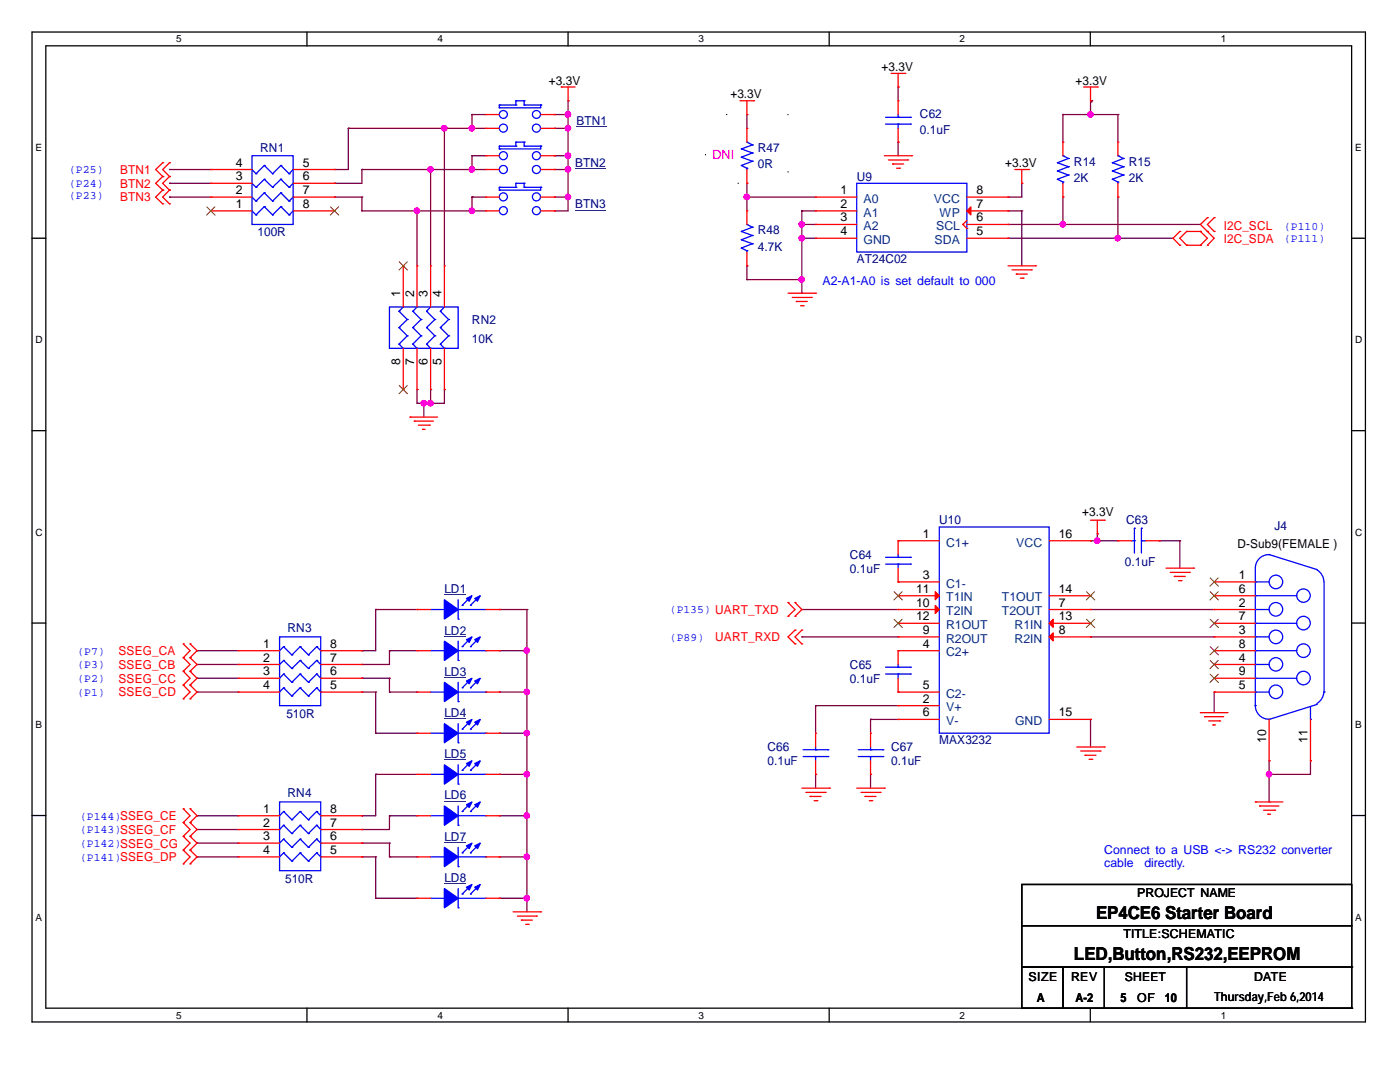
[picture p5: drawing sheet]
<svg xmlns="http://www.w3.org/2000/svg" width="279mm" height="216mm" viewBox="0 0 279 216" stroke-linecap="round" stroke-linejoin="round" font-family="sans-serif">
<path d="M6.4 6.4h266.1v197.5h-266.1zM9.1 9.1h260.6v192.1h-260.6z" fill="none" stroke="#000" stroke-width=".25"/>
<g fill="#fff">
<path d="M35.2 6.6h1.1v2.3h-1.1z"/>
<path d="M35.2 201.4h1.1v2.3h-1.1z"/>
</g>
<path d="M61.3 6.4v2.7M61.3 201.2v2.7" fill="none" stroke="#000" stroke-width=".25"/>
<g fill="#fff">
<path d="M87.3 6.6h1.1v2.3h-1.1z"/>
<path d="M87.3 201.4h1.1v2.3h-1.1z"/>
</g>
<path d="M113.4 6.4v2.7M113.4 201.2v2.7" fill="none" stroke="#000" stroke-width=".25"/>
<g fill="#fff">
<path d="M139.4 6.6h1.1v2.3h-1.1z"/>
<path d="M139.4 201.4h1.1v2.3h-1.1z"/>
</g>
<path d="M165.5 6.4v2.7M165.5 201.2v2.7" fill="none" stroke="#000" stroke-width=".25"/>
<g fill="#fff">
<path d="M191.5 6.6h1.1v2.3h-1.1z"/>
<path d="M191.5 201.4h1.1v2.3h-1.1z"/>
</g>
<path d="M217.6 6.4v2.7M217.6 201.2v2.7" fill="none" stroke="#000" stroke-width=".25"/>
<g fill="#fff">
<path d="M243.6 6.6h1.1v2.3h-1.1z"/>
<path d="M243.6 201.4h1.1v2.3h-1.1z"/>
<path d="M7.1 28.3h1.3v2.2h-1.3z"/>
<path d="M270.5 28.3h1.3v2.2h-1.3z"/>
<path d="M7.1 66.7h1.4v2.2h-1.4z"/>
<path d="M270.5 66.7h1.4v2.2h-1.4z"/>
</g>
<path d="M6.4 47.5h2.7M269.7 47.5h2.8" fill="none" stroke="#000" stroke-width=".25"/>
<g fill="#fff">
<path d="M7.1 105.1h1.4v2.2h-1.4z"/>
<path d="M270.5 105.1h1.4v2.2h-1.4z"/>
</g>
<path d="M6.4 85.9h2.7M269.7 85.9h2.8" fill="none" stroke="#000" stroke-width=".25"/>
<g fill="#fff">
<path d="M7.1 143.5h1.3v2.2h-1.3z"/>
<path d="M270.5 143.5h1.3v2.2h-1.3z"/>
</g>
<path d="M6.4 124.3h2.7M269.7 124.3h2.8" fill="none" stroke="#000" stroke-width=".25"/>
<g fill="#fff">
<path d="M7.1 181.9h1.3v2.2h-1.3z"/>
<path d="M270.5 181.9h1.3v2.2h-1.3z"/>
</g>
<path d="M6.4 162.7h2.7M203.9 176.5h65.8v8.2h-65.8zM269.7 162.7h2.8M203.9 184.7h65.8v8.3h-65.8zM203.9 193h8.2v8.2h-8.2zM212.1 193h8.3v8.2h-8.3zM236.8 193h.1M236.8 193v8.2M269.7 193h.1M269.7 193v8.2M220.4 201.2h49.3M269.7 201.2h.1" fill="none" stroke="#000" stroke-width=".25"/>
<path d="M140.8 22.9h16.5v13.7h-16.5z" fill="none" stroke="#000" stroke-width=".25" stroke-dasharray="0 12.2"/>
<g fill="none" stroke="#800040" stroke-width=".25">
<path d="M179.2 17.4h.1M179.2 17.4v2.7M33.8 33.8h.1M33.8 36.6h.1M33.8 39.3h.1M33.8 33.8h8.3M33.8 39.3h8.3M33.8 36.6h8.3M66.8 36.6h.1M66.8 39.3h.1M66.8 33.8h.1M66.8 39.3h5.4"/>
<path d="M69.5 25.6h.1M69.5 25.6v8.2h-2.7M69.5 25.6h27.4M72.2 33.8h.1M72.2 39.3h.1M72.2 33.8h24.7M72.2 33.8v2.8h-5.4M72.2 39.3v2.8M85.9 33.8h.1M85.9 33.8v19.2M88.7 25.6h.1M88.7 25.6v27.4"/>
<path d="M94.2 39.3h.1M94.2 22.9h.1M94.2 25.6h.1M94.2 31.1h.1M94.2 33.8h.1M94.2 22.9v2.7M94.2 31.1v2.7M94.2 39.3v2.8M94.2 31.1h2.7M94.2 39.3h2.7M94.2 22.9h2.7M110.7 25.6h.1"/>
<path d="M110.7 33.8h.1M110.7 31.1h.1M110.7 39.3h.1M110.7 22.9h.1M110.7 33.8h2.7M110.7 25.6h2.7M110.7 31.1h2.7M110.7 39.3h2.7M110.7 22.9h2.7M113.4 20.1h.1M113.4 25.6h.1M113.4 31.1h.1"/>
<path d="M113.4 33.8h.1M113.4 39.3h.1M113.4 22.9h.1M113.4 20.1v22h-2.7M149.1 36.6h.1M149.1 39.3h.1M149.1 22.9h.1M149.1 39.3h13.7M149.1 22.9v2.7M149.1 36.6v5.5M179.2 28.4h.1M179.2 28.4v2.7"/>
<path d="M201.2 39.3h.1M203.9 36.6h.1M203.9 36.6v2.7h-2.7M212.1 39.3h.1M212.1 22.9h.1M212.1 22.9h11M212.1 22.9v5.5M212.1 39.3v5.5M217.6 20.1h.1M217.6 22.9h.1M217.6 20.1v2.8M217.9 20.1h.1"/>
<path d="M217.9 20.1v.3M223.1 39.3h.1M223.1 22.9h.1M223.1 22.9v5.5M223.1 39.3v8.2M72.2 42.1h.1M72.2 42.1h24.7M83.2 42.1h.1M83.2 42.1v10.9M94.2 42.1h.1M110.7 42.1h.1M149.1 53h.1"/>
<path d="M149.1 55.8h.1M149.1 53v2.8M149.1 55.8h10.9M160 55.8h.1M160 47.5h.1M160 42.1h.1M160 44.8h.1M160 58.5h.1M160 42.1h2.8M160 44.8h2.8M160 47.5h2.8M160 42.1v16.4"/>
<path d="M201.2 44.8h.1M201.2 47.5h.1M201.2 42.1h.1M201.2 42.1h2.7M201.2 44.8h38.4M201.2 47.5h32.9M203.9 42.1h.1M203.9 42.1v10.9M212.1 44.8h.1M223.1 47.5h.1M83.2 77.7h.1M83.2 77.7v2.8"/>
<path d="M85.9 77.7h.1M85.9 77.7v2.8M88.7 77.7h.1M88.7 77.7v2.8h-5.5M83.2 80.5h.1M84.6 80.5h.1M84.6 80.5v2.7M85.9 80.5h.1M217.6 107.9h.1M217.6 107.9h5.5M219 106.5h.1M219 107.9h.1"/>
<path d="M219 106.5v1.4M231.4 107.9h.1M231.4 107.9h4.1M235.5 107.9h.1M235.5 107.9v5.5M39.3 129.8h.1M39.3 132.6h.1M39.3 135.3h.1M39.3 138.1h.1M39.3 129.8h8.2M39.3 138.1h8.2M39.3 132.6h8.2"/>
<path d="M39.3 135.3h8.2M72.2 132.6h.1M72.2 135.3h.1M72.2 129.8h.1M72.2 138.1h.1M72.2 138.1h2.8M72.2 135.3h5.5M75 121.6h.1M75 138.1h.1M75 121.6h8.2M75 121.6v8.2h-2.8M75 138.1v8.2"/>
<path d="M77.7 129.8h.1M77.7 138.1h.1M77.7 135.3h.1M77.7 129.8h5.5M77.7 138.1h5.5M77.7 129.8v2.8h-5.5M77.7 135.3v2.8M99.7 138.1h.1M99.7 129.8h.1M99.7 121.6h.1M99.7 121.6h5.5M99.7 129.8h5.5"/>
<path d="M99.7 138.1h5.5M105.2 121.6h.1M105.2 129.8h.1M105.2 138.1h.1M105.2 121.6v60.3M160 121.6h.1M160 127.1h.1M160 121.6h19.2M160 127.1h19.2M217.6 121.6h.1M217.6 127.1h.1M217.6 121.6h24.7"/>
<path d="M217.6 127.1h24.7M242.3 138.1h.1M242.3 138.1v4.1M75 146.3h.1M75 154.5h.1M75 146.3h8.2M75 154.5h8.2M75 154.5v8.3h-2.8M99.7 146.3h.1M99.7 154.5h.1M99.7 146.3h5.5M99.7 154.5h5.5"/>
<path d="M105.2 146.3h.1M105.2 154.5h.1M162.8 154.5h.1M162.8 140.8h.1M162.8 140.8v5.5M162.8 154.5v2.8M162.8 140.8h16.4M173.7 154.5h.1M173.7 143.6h.1M173.7 143.6v2.7M173.7 154.5v2.8M173.7 143.6h5.5"/>
<path d="M217.6 143.6h.1M217.6 143.6v5.5M253.3 151.8h.1M253.3 154.5h.1M253.3 151.8v8.2M261.5 151.8h.1M261.5 151.8v2.7h-8.2M39.3 171h.1M39.3 168.2h.1M39.3 165.5h.1M39.3 162.8h.1M39.3 171h8.2"/>
<path d="M39.3 162.8h8.2M39.3 168.2h8.2M39.3 165.5h8.2M72.2 165.5h.1M72.2 168.2h.1M72.2 171h.1M72.2 162.8h.1M72.2 171h2.8M72.2 168.2h5.5M75 179.2h.1M75 171h.1M75 179.2h8.2"/>
<path d="M75 171v8.2M77.7 171h.1M77.7 162.8h.1M77.7 168.2h.1M77.7 171h5.5M77.7 162.8h5.5M77.7 162.8v2.7h-5.5M77.7 168.2v2.8M99.7 162.8h.1M99.7 171h.1M99.7 179.2h.1M99.7 171h5.5"/>
<path d="M99.7 162.8h5.5M99.7 179.2h5.5M105.2 162.8h.1M105.2 171h.1M105.2 179.2h.1M253.3 160h.1"/>
</g>
<g fill="#f0f" stroke="#f0f" stroke-width=".25">
<circle cx="85.9" cy="33.8" r=".54"/>
<circle cx="88.7" cy="25.6" r=".54"/>
<circle cx="113.3" cy="25.6" r=".54"/>
<circle cx="113.3" cy="22.8" r=".54"/>
<circle cx="113.3" cy="33.8" r=".54"/>
<circle cx="113.3" cy="31" r=".54"/>
<circle cx="113.3" cy="39.3" r=".54"/>
<circle cx="83.2" cy="42.1" r=".54"/>
<circle cx="105.1" cy="138.1" r=".54"/>
<circle cx="105.1" cy="129.8" r=".54"/>
<circle cx="105.1" cy="146.3" r=".54"/>
<circle cx="105.1" cy="162.7" r=".54"/>
<circle cx="105.1" cy="154.5" r=".54"/>
<circle cx="105.1" cy="171" r=".54"/>
<circle cx="105.1" cy="179.2" r=".54"/>
<circle cx="219" cy="107.9" r=".54"/>
<circle cx="253.3" cy="154.5" r=".54"/>
<circle cx="94.2" cy="33.8" r=".54"/>
<circle cx="94.2" cy="42.1" r=".54"/>
<circle cx="94.2" cy="25.6" r=".54"/>
<circle cx="85.9" cy="80.4" r=".54"/>
<circle cx="84.6" cy="80.4" r=".54"/>
<circle cx="212.1" cy="44.8" r=".54"/>
<circle cx="223.1" cy="47.5" r=".54"/>
<circle cx="160" cy="47.5" r=".54"/>
<circle cx="160" cy="44.8" r=".54"/>
<circle cx="217.6" cy="22.8" r=".54"/>
<circle cx="149" cy="39.3" r=".54"/>
<circle cx="160" cy="55.8" r=".54"/>
</g>
<g fill="none" stroke="#f00" stroke-width=".25">
<path d="M112 17.4h.1M112 17.4h2.8M113.4 17.4v2.7M177.8 14.6h2.8M179.2 17.4h.1M179.2 14.6v2.8M180.6 14.6h.1M216.2 17.4h2.8M217.6 17.4v2.7M219 17.4h.1M32.5 35.2h.1M32.5 32.5h.1"/>
<path d="M32.5 37.9h.1M32.5 32.5l-1.4 1.3 1.4 1.4M32.5 35.2l-1.4 1.4 1.4 1.3M32.5 37.9l-1.4 1.4 1.4 1.4M33.8 35.2h.1M33.8 32.5h.1M33.8 37.9h.1M33.8 32.5l-1.3 1.3 1.3 1.4M33.8 35.2l-1.3 1.4 1.3 1.3M33.8 37.9l-1.3 1.4 1.3 1.4M42.1 39.3h.1M42.1 36.6h.1"/>
<path d="M42.1 33.8h.1M42.1 33.8h8.2M42.1 39.3h8.2M42.1 36.6h8.2M58.5 33.8h8.3M58.5 39.3h8.3M58.5 36.6h8.3M66.8 33.8h.1M66.8 36.6h.1M66.8 39.3h.1M96.9 39.3h.1M96.9 22.9h.1"/>
<path d="M96.9 25.6h.1M96.9 31.1h.1M96.9 33.8h.1M96.9 31.1h2.8M96.9 33.8h2.8M96.9 39.3h2.8M96.9 22.9h2.8M96.9 25.6h2.8M107.9 31.1h2.8M107.9 33.8h2.8M107.9 39.3h2.8M107.9 22.9h2.8"/>
<path d="M107.9 25.6h2.8M110.7 39.3h.1M110.7 22.9h.1M110.7 25.6h.1M110.7 31.1h.1M110.7 33.8h.1M113.4 20.1h.1M147.7 20.1h2.7M149.1 22.9h.1M149.1 25.6h.1M149.1 36.6h.1M149.1 20.1v2.8"/>
<path d="M149.1 25.6v2.8M149.1 33.8v2.8M150.4 20.1h.1M162.8 39.3h.1M162.8 39.3h8.2M176.5 31.1h5.4M177.3 31.9h3.8M178.1 32.7h.1M178.1 32.7h2.2M178.9 33.6h.6M179.2 20.1h.1M179.2 28.4h.1"/>
<path d="M179.2 20.1v2.8M179.2 25.6v2.8M179.5 33.6h.1M181.1 31.9h.1M181.9 31.1h.1M193 39.3h8.2M201.2 39.3h.1M202.5 33.8h2.8M203.9 36.6h.1M203.9 33.8v2.8M205.3 33.8h.1M212.1 28.4h.1"/>
<path d="M212.1 39.3h.1M212.1 28.4v2.7M212.1 36.6v2.7M217.6 20.1h.1M223.1 28.4h.1M223.1 39.3h.1M223.1 28.4v2.7M223.1 36.6v2.7M32.5 40.7h.1M33.8 40.7h.1M42.1 42.1h.1M42.1 42.1h8.2"/>
<path d="M58.5 42.1h8.3M66.8 42.1h.1M80.5 53h.1M80.5 53v8.3M83.2 53h.1M83.2 53v8.3M85.9 53h.1M85.9 53v8.3M88.7 53h.1M88.7 53v8.3M96.9 42.1h.1M96.9 42.1h2.8"/>
<path d="M107.9 42.1h2.8M110.7 42.1h.1M149.1 42.1h.1M149.1 53h.1M149.1 42.1v2.7M149.1 50.3v2.7M157.3 58.5h5.5M158.1 59.4h3.8M161.9 59.4h.1M162.8 58.5h.1M162.8 42.1h.1M162.8 44.8h.1"/>
<path d="M162.8 47.5h.1M162.8 42.1h8.2M162.8 44.8h8.2M162.8 47.5h8.2M192.2 44.8h.1M192.2 44.8l.8 .8M193 45.6h.1M193 42.1h8.2M193 44.8h8.2M193 47.5h8.2M193 44l-.8 .8M201.2 47.5h.1"/>
<path d="M201.2 44.8h.1M201.2 42.1h.1M201.2 53h5.5M202 53.8h3.8M202.8 54.7h.1M202.8 54.7h2.2M203.6 55.5h.6M204.2 55.5h.1M205.8 53.8h.1M206.7 53h.1M235.5 46.2h.1M235.5 48.9h.1"/>
<path d="M235.5 46.2l-1.4 1.3 1.4 1.4M236.8 48.9h.1M236.8 46.2h.1M236.8 46.2l-1.3 1.3 1.3 1.4M236.8 46.2h2.8M236.8 48.9h2.8M239.6 46.2h.1M239.6 48.9h.1M239.6 46.2l1.4 1.3-1.4 1.4M241 43.4h.1M241 46.2h.1M241 48.9h.1"/>
<path d="M241 43.4l-1.4 1.4 2.7 2.7-1.3 1.4M242.3 46.2h.1M242.3 43.4h.1M242.3 43.4l-1.3 1.4 1.3 1.4M80.5 77.7h.1M80.5 69.5v8.2M83.2 77.7h.1M83.2 69.5v8.2M85.9 77.7h.1M85.9 69.5v8.2M88.7 77.7h.1M88.7 69.5v8.2"/>
<path d="M158.9 60.2h.1M158.9 60.2h2.2M159.8 61h.5M160.3 61h.1M81.8 83.2h.1M81.8 83.2h5.5M82.7 84h.1M82.7 84h3.8M83.5 84.8h2.2M84.3 85.7h.1M84.3 85.7h.5M85.7 84.8h.1"/>
<path d="M179.2 107.9h.1M179.2 116.1h.1M179.2 118.9h.1M179.2 107.9v2.8M179.2 113.4v2.7M179.2 107.9h8.3M179.2 118.9h8.3M179.2 116.1h8.3M209.4 107.9h8.2M209.4 118.9h8.2M217.6 107.9h.1M217.6 118.9h.1"/>
<path d="M217.6 103.8h2.8M219 106.5h.1M219 103.8v2.7M220.4 103.8h.1M223.1 107.9h.1M223.1 107.9h2.7M228.6 107.9h2.8M231.4 107.9h.1M232.7 113.4h5.5M233.6 114.2h3.8M234.4 115h.1M234.4 115h2.2"/>
<path d="M235.2 115.9h.5M235.7 115.9h.1M237.4 114.2h.1M238.2 113.4h.1M242.3 116.1h.1M242.3 118.9h.1M242.3 118.9h8.2M242.3 116.1h8.2M36.6 128.5h.1M36.6 131.2h.1M36.6 133.9h.1M36.6 136.7h.1"/>
<path d="M36.6 139.4h.1M36.6 128.5l1.3 1.3-1.3 1.4M36.6 131.2l1.3 1.4-1.3 1.3M36.6 133.9l1.3 1.4-1.3 1.4M36.6 136.7l1.3 1.4-1.3 1.3M37.9 131.2h.1M37.9 128.5h.1M37.9 133.9h.1M37.9 136.7h.1M37.9 139.4h.1M37.9 128.5l1.4 1.3-1.4 1.4M37.9 131.2l1.4 1.4-1.4 1.3"/>
<path d="M37.9 133.9l1.4 1.4-1.4 1.4M37.9 136.7l1.4 1.4-1.4 1.3M47.5 129.8h.1M47.5 132.6h.1M47.5 135.3h.1M47.5 138.1h.1M47.5 129.8h8.3M47.5 138.1h8.3M47.5 132.6h8.3M47.5 135.3h8.3M64 129.8h8.2M64 138.1h8.2"/>
<path d="M64 132.6h8.2M64 135.3h8.2M72.2 138.1h.1M72.2 135.3h.1M72.2 132.6h.1M72.2 129.8h.1M83.2 129.8h.1M83.2 138.1h.1M83.2 121.6h.1M83.2 129.8h2.7M83.2 138.1h2.7M83.2 121.6h2.7"/>
<path d="M96.9 129.8h2.8M96.9 138.1h2.8M96.9 121.6h2.8M99.7 129.8h.1M99.7 138.1h.1M99.7 121.6h.1M157.3 120.2h.1M157.3 123h.1M157.3 120.2l1.4 1.4-1.4 1.4M158.7 125.7h.1M158.7 128.5h.1M158.7 123h.1"/>
<path d="M158.7 120.2h.1M158.7 125.7l-1.4 1.4 1.4 1.4M158.7 120.2l1.3 1.4-1.3 1.4M160 125.7h.1M160 128.5h.1M160 125.7l-1.3 1.4 1.3 1.4M179.2 129.8h.1M179.2 138.1h.1M179.2 121.6h.1M179.2 124.4h.1M179.2 127.1h.1M179.2 129.8v2.8"/>
<path d="M179.2 135.3v2.8M179.2 129.8h8.3M179.2 138.1h8.3M179.2 121.6h8.3M179.2 124.4h8.3M179.2 127.1h8.3M209.4 121.6h8.2M209.4 124.4h8.2M209.4 127.1h8.2M217.6 124.4h.1M217.6 127.1h.1M217.6 121.6h.1"/>
<path d="M242.3 138.1h.1M242.3 132.6h.1M242.3 127.1h.1M242.3 121.6h.1M242.3 135.3h.1M242.3 129.8h.1M242.3 124.4h.1M242.3 129.8h8.2M242.3 138.1h8.2M242.3 121.6h8.2M242.3 132.6h8.2M242.3 135.3h8.2"/>
<path d="M242.3 124.4h8.2M242.3 127.1h8.2M83.2 146.3h.1M83.2 154.5h.1M83.2 146.3h2.7M83.2 154.5h2.7M96.9 146.3h2.8M96.9 154.5h2.8M99.7 146.3h.1M99.7 154.5h.1M160 157.3h5.5M160.8 158.1h3.9"/>
<path d="M161.7 158.9h.1M161.7 158.9h2.2M162.5 159.8h.5M162.8 146.3h.1M162.8 154.5h.1M162.8 146.3v2.8M162.8 151.8v2.7M163 159.8h.1M164.7 158.1h.1M165.5 157.3h.1M171 157.3h5.5M171.8 158.1h3.8"/>
<path d="M172.6 158.9h.1M172.6 158.9h2.2M173.5 159.8h.5M173.7 146.3h.1M173.7 154.5h.1M173.7 146.3v2.8M173.7 151.8v2.7M174 159.8h.1M175.6 158.1h.1M176.5 157.3h.1M179.2 140.8h.1M179.2 143.6h.1"/>
<path d="M179.2 143.6h8.3M179.2 140.8h8.3M209.4 143.6h8.2M214.9 149.1h5.5M215.7 149.9h3.8M216.5 150.7h.1M216.5 150.7h2.2M217.3 151.5h.6M217.6 143.6h.1M217.9 151.5h.1M219.5 149.9h.1M220.4 149.1h.1"/>
<path d="M239.6 142.2h.1M239.6 142.2h5.5M240.4 143h.1M240.4 143h3.8M241.2 143.8h2.2M242.1 144.7h.1M242.1 144.7h.5M243.4 143.8h.1M253.3 151.8h.1M253.3 143.6v8.2M261.5 151.8h.1M261.5 143.6v8.2"/>
<path d="M36.6 161.4h.1M36.6 164.1h.1M36.6 166.9h.1M36.6 169.6h.1M36.6 172.4h.1M36.6 161.4l1.3 1.4-1.3 1.3M36.6 164.1l1.3 1.4-1.3 1.4M36.6 166.9l1.3 1.3-1.3 1.4M36.6 169.6l1.3 1.4-1.3 1.4M37.9 164.1h.1M37.9 161.4h.1M37.9 166.9h.1"/>
<path d="M37.9 169.6h.1M37.9 172.4h.1M37.9 161.4l1.4 1.4-1.4 1.3M37.9 164.1l1.4 1.4-1.4 1.4M37.9 166.9l1.4 1.3-1.4 1.4M37.9 169.6l1.4 1.4-1.4 1.4M47.5 162.8h.1M47.5 165.5h.1M47.5 168.2h.1M47.5 171h.1M47.5 171h8.3M47.5 162.8h8.3"/>
<path d="M47.5 165.5h8.3M47.5 168.2h8.3M64 171h8.2M64 162.8h8.2M64 165.5h8.2M64 168.2h8.2M72.2 171h.1M72.2 168.2h.1M72.2 165.5h.1M72.2 162.8h.1M83.2 171h.1M83.2 162.8h.1"/>
<path d="M83.2 179.2h.1M83.2 171h2.7M83.2 162.8h2.7M83.2 179.2h2.7M96.9 171h2.8M96.9 162.8h2.8M96.9 179.2h2.8M99.7 171h.1M99.7 162.8h.1M99.7 179.2h.1M250.5 160h.1M250.5 160h5.5"/>
<path d="M251.4 160.8h.1M251.4 160.8h3.8M252.2 161.7h2.2M253 162.5h.1M253 162.5h.6M254.4 161.7h.1M102.4 181.9h5.5M103.3 182.8h3.8M104.1 183.6h.1M104.1 183.6h2.2M104.9 184.4h.5M105.4 184.4h.1"/>
<path d="M107.1 182.8h.1M107.9 181.9h.1"/>
</g>
<g fill="none" stroke="#00f" stroke-width=".25">
<path d="M50.3 31.1h8.2v13.7h-8.2zM50.3 39.3l.8 .8M50.3 36.6l.8 .8M50.3 33.8l.8 .9M51.1 37.4h.1M51.1 34.7h.1M52.7 38.5h.1M52.7 35.8h.1M52.7 33h.1M52.7 38.5l1.7 1.6M52.7 38.5l-1.6 1.6M52.7 35.8l1.7 1.6"/>
<path d="M52.7 35.8l-1.6 1.6M52.7 33l1.7 1.7M52.7 33l-1.6 1.7M54.4 37.4h.1M54.4 34.7h.1M56 38.5h.1M56 35.8h.1M56 33h.1M56 38.5l1.7 1.6M56 38.5l-1.6 1.6M56 35.8l1.7 1.6M56 35.8l-1.6 1.6"/>
<path d="M56 33l1.7 1.7M56 33l-1.6 1.7M57.7 37.4h.1M57.7 34.7h.1M58.5 39.3h.1M58.5 36.6h.1M58.5 33.8h.1M58.5 39.3l-.8 .8M58.5 36.6l-.8 .8M58.5 33.8l-.8 .9M99.7 37.9h.1M99.7 37.4h.1"/>
<path d="M99.7 21.5h.1M99.7 21h.1M99.7 29.7h.1M99.7 29.2h.1M99.7 21v.5M99.7 29.2v.5M99.7 37.4v.5M99.7 37.4h3.3M99.7 21h3.3M99.7 29.2h3.3M103 37.4h.1M103 36.6h.1"/>
<path d="M103 21h.1M103 20.1h.1M103 29.2h.1M103 28.4h.1M103 20.1v.9M103 28.4v.8M103 36.6v.8M103 36.6h1.6M103 20.1h1.6M103 28.4h1.6M104.6 36.6h.1M104.6 37.4h.1"/>
<path d="M104.6 20.1h.1M104.6 21h.1M104.6 28.4h.1M104.6 29.2h.1M104.6 37.4h3.3M104.6 20.1v.9M104.6 28.4v.8M104.6 36.6v.8M104.6 21h3.3M104.6 29.2h3.3M107.9 37.4h.1M107.9 21h.1"/>
<path d="M107.9 29.2h.1M107.9 37.4v.5h-8.2M107.9 21v.5h-8.2M107.9 29.2v.5h-8.2M148 33h.1M148 31.4h.1M148 29.7h.1M148 33l1.1 .6M148 31.4l2.2 .8M148 29.7l2.2 .8M149.1 28.4h.1M149.1 33.6h.1"/>
<path d="M149.1 33.6v.2M149.1 28.4l1.1 .5M150.2 32.2h.1M150.2 30.5h.1M150.2 28.9h.1M150.2 32.2l-2.2 .8M150.2 30.5l-2.2 .9M150.2 28.9l-2.2 .8M171 36.6h22v13.7h-22zM176.7 24.8h5M176.7 23.4h5M179.2 23.4h.1"/>
<path d="M179.2 24.8h.1M179.2 22.9v.5M179.2 24.8v.8M181.7 24.8h.1M181.7 23.4h.1M211 35.8h.1M211 34.1h.1M211 32.5h.1M211 35.8l1.1 .5M211 34.1l2.2 .8M211 32.5l2.2 .8M212.1 31.1h.1"/>
<path d="M212.1 36.3h.1M212.1 31.1l1.1 .5M212.1 36.3v.3M213.2 34.9h.1M213.2 33.3h.1M213.2 31.6h.1M213.2 34.9l-2.2 .9M213.2 33.3l-2.2 .8M213.2 31.6l-2.2 .9M222 35.8h.1M222 34.1h.1M222 32.5h.1"/>
<path d="M222 35.8l1.1 .5M222 34.1l2.2 .8M222 32.5l2.2 .8M223.1 31.1h.1M223.1 36.3h.1M223.1 31.1l1.1 .5M223.1 36.3v.3M224.2 34.9h.1M224.2 33.3h.1M224.2 31.6h.1M224.2 34.9l-2.2 .9M224.2 33.3l-2.2 .8"/>
<path d="M224.2 31.6l-2.2 .9M50.3 42.1l.8 .8M51.1 42.9h.1M51.1 40.1h.1M52.7 41.2h.1M52.7 41.2l1.7 1.7M52.7 41.2l-1.6 1.7M54.4 42.9h.1M54.4 40.1h.1M56 41.2h.1M56 41.2l1.7 1.7M56 41.2l-1.6 1.7"/>
<path d="M57.7 42.9h.1M57.7 40.1h.1M58.5 42.1h.1M58.5 42.1l-.8 .8M148 49.5h.1M148 47.8h.1M148 46.2h.1M148 49.5l1.1 .5M148 47.8l2.2 .8M148 46.2l2.2 .8M149.1 44.8h.1M149.1 50h.1"/>
<path d="M149.1 44.8l1.1 .5M149.1 50v.3M150.2 48.6h.1M150.2 47h.1M150.2 45.3h.1M150.2 48.6l-2.2 .9M150.2 47l-2.2 .8M150.2 45.3l-2.2 .9M77.7 61.3h13.7v8.2h-13.7zM79.6 68.7h.1M79.6 65.4h.1M79.6 62.1h.1"/>
<path d="M79.6 68.7l.9 .8M79.6 65.4l1.7 1.6M79.6 62.1l1.7 1.7M80.5 69.5h.1M80.5 61.3l-.9 .8M81.3 67h.1M81.3 63.8h.1M81.3 67l-1.7 1.7M81.3 63.8l-1.7 1.6M82.4 68.7h.1M82.4 65.4h.1M82.4 62.1h.1"/>
<path d="M82.4 68.7l.8 .8M82.4 65.4l1.6 1.6M82.4 62.1l1.6 1.7M83.2 69.5h.1M83.2 61.3l-.8 .8M84 67h.1M84 63.8h.1M84 67l-1.6 1.7M84 63.8l-1.6 1.6M85.1 68.7h.1M85.1 65.4h.1M85.1 62.1h.1"/>
<path d="M85.1 68.7l.8 .8M85.1 65.4l1.7 1.6M85.1 62.1l1.7 1.7M85.9 69.5h.1M85.9 61.3l-.8 .8M86.8 67h.1M86.8 63.8h.1M86.8 67l-1.7 1.7M86.8 63.8l-1.7 1.6M87.9 68.7h.1M87.9 65.4h.1M87.9 62.1h.1"/>
<path d="M87.9 68.7l.8 .8M87.9 65.4l1.6 1.6M87.9 62.1l1.6 1.7M88.7 69.5h.1M88.7 61.3l-.8 .8M89.5 67h.1M89.5 63.8h.1M89.5 67l-1.6 1.7M89.5 63.8l-1.6 1.6M91.4 119.7v3.8M93.9 119.1l-1.7 1.7M95.5 119.1l-1.6 1.7"/>
<path d="M176.7 112.6h5M176.7 111.2h5M179.2 111.2h.1M179.2 112.6h.1M179.2 110.7v.5M179.2 112.6v.8M181.7 112.6h.1M181.7 111.2h.1M187.5 105.2h21.9v41.1h-21.9zM225.8 107.9h.6M226.4 107.9h.1M226.4 105.4h.1"/>
<path d="M226.4 105.4v5M227.8 105.4h.1M227.8 107.9h.1M227.8 107.9h.8M227.8 105.4v5M250.5 118.9h.1M250.5 116.1h.1M250.5 118.9h8.3M250.5 116.1h2.8M250.5 113.4v27.4M253.2 110.7a2.7 2.7 0 0 0-2.7 2.6M253.3 110.7h.1"/>
<path d="M253.3 110.7l9.6 3M262.8 113.7a2.74 2.74 0 0 1 1.4 2.4M264.2 116.1v22M55.8 127.1h8.2v13.7h-8.2zM56.6 129h.1M56.6 131.8h.1M56.6 134.5h.1M56.6 137.2h.1M56.6 129l1.7 1.7M56.6 129l-.8 .8M56.6 131.8l1.7 1.6M56.6 131.8l-.8 .8"/>
<path d="M56.6 134.5l1.7 1.6M56.6 134.5l-.8 .8M56.6 137.2l1.7 1.7M56.6 137.2l-.8 .9M58.3 130.7h.1M58.3 133.4h.1M58.3 136.1h.1M58.3 138.9h.1M59.9 129h.1M59.9 131.8h.1M59.9 134.5h.1M59.9 137.2h.1"/>
<path d="M59.9 129l1.7 1.7M59.9 129l-1.6 1.7M59.9 131.8l1.7 1.6M59.9 131.8l-1.6 1.6M59.9 134.5l1.7 1.6M59.9 134.5l-1.6 1.6M59.9 137.2l1.7 1.7M59.9 137.2l-1.6 1.7M61.6 130.7h.1M61.6 133.4h.1M61.6 136.1h.1M61.6 138.9h.1"/>
<path d="M63.2 129h.1M63.2 131.8h.1M63.2 134.5h.1M63.2 137.2h.1M63.2 129l.8 .8M63.2 129l-1.6 1.7M63.2 131.8l.8 .8M63.2 131.8l-1.6 1.6M63.2 134.5l.8 .8M63.2 134.5l-1.6 1.6M63.2 137.2l.8 .9M63.2 137.2l-1.6 1.7"/>
<path d="M64 129.8h.1M64 132.6h.1M64 135.3h.1M64 138.1h.1M85.9 129.8h2.8M85.9 138.1h2.8M85.9 121.6h2.8M88.7 129.8h.1M88.7 138.1h.1M88.7 121.6h.1M91.4 131.8h.1M91.4 140h.1"/>
<path d="M91.4 123.5h.1M91.4 127.9v3.9M91.4 136.1v3.9M91.4 129.8h5.5M91.4 138.1h5.5M91.4 121.6h5.5M92.2 129h.1M92.2 137.2h.1M92.2 120.8h.1M93.9 129h.1M93.9 137.2h.1M93.9 120.8h.1"/>
<path d="M93.9 127.4l-1.7 1.6M93.9 135.6l-1.7 1.6M95.5 127.4l-1.6 1.6M95.5 135.6l-1.6 1.6M96.9 129.8h.1M96.9 138.1h.1M96.9 121.6h.1M176.7 134.5h5M176.7 133.1h5M179.2 133.1h.1M179.2 134.5h.1M179.2 132.6v.5"/>
<path d="M179.2 134.5v.8M181.7 134.5h.1M181.7 133.1h.1M250.5 124.4h.1M250.5 129.8h.1M250.5 135.3h.1M250.5 121.6h.1M250.5 127.1h.1M250.5 132.6h.1M250.5 138.1h.1M250.5 129.8h8.3M250.5 138.1h2.8"/>
<path d="M250.5 121.6h2.8M250.5 124.4h8.3M250.5 135.3h8.3M250.5 127.1h2.8M250.5 132.6h2.8M264.2 138a2.76 2.76 0 0 1-1.4 2.4M264.2 138.1h.1M85.9 146.3h2.8M85.9 154.5h2.8M88.7 146.3h.1M88.7 154.5h.1M91.4 148.2h.1"/>
<path d="M91.4 156.5h.1M91.4 144.4v3.8M91.4 152.6v3.9M91.4 146.3h5.5M91.4 154.5h5.5M92.2 145.5h.1M92.2 153.7h.1M93.9 145.5h.1M93.9 153.7h.1M93.9 143.8l-1.7 1.7M93.9 152.1l-1.7 1.6M95.5 143.8l-1.6 1.7"/>
<path d="M95.5 152.1l-1.6 1.6M96.9 146.3h.1M96.9 154.5h.1M160.3 151h4.9M160.3 149.6h4.9M162.8 149.6h.1M162.8 151h.1M162.8 149.1v.5M162.8 151v.8M165.2 151h.1M165.2 149.6h.1M171.3 151h4.9"/>
<path d="M171.3 149.6h4.9M173.7 149.6h.1M173.7 151h.1M173.7 149.1v.5M173.7 151v.8M176.2 151h.1M176.2 149.6h.1M250.5 140.8v-.1a2.7 2.7 0 0 0 2.7 2.8M250.5 140.8h.1M253.3 143.6h.1M261.5 143.6h.1M261.5 141.1v2.5"/>
<path d="M262.9 140.5l-9.6 3.1M55.8 160h8.2v13.7h-8.2zM56.6 161.9h.1M56.6 164.7h.1M56.6 167.4h.1M56.6 170.2h.1M56.6 161.9l1.7 1.7M56.6 161.9l-.8 .9M56.6 164.7l1.7 1.6M56.6 164.7l-.8 .8M56.6 167.4l1.7 1.7M56.6 167.4l-.8 .8"/>
<path d="M56.6 170.2l1.7 1.6M56.6 170.2l-.8 .8M58.3 163.6h.1M58.3 166.3h.1M58.3 169.1h.1M58.3 171.8h.1M59.9 161.9h.1M59.9 164.7h.1M59.9 167.4h.1M59.9 170.2h.1M59.9 161.9l1.7 1.7M59.9 161.9l-1.6 1.7"/>
<path d="M59.9 164.7l1.7 1.6M59.9 164.7l-1.6 1.6M59.9 167.4l1.7 1.7M59.9 167.4l-1.6 1.7M59.9 170.2l1.7 1.6M59.9 170.2l-1.6 1.6M61.6 163.6h.1M61.6 166.3h.1M61.6 169.1h.1M61.6 171.8h.1M63.2 161.9h.1M63.2 164.7h.1"/>
<path d="M63.2 167.4h.1M63.2 170.2h.1M63.2 161.9l.8 .9M63.2 161.9l-1.6 1.7M63.2 164.7l.8 .8M63.2 164.7l-1.6 1.6M63.2 167.4l.8 .8M63.2 167.4l-1.6 1.7M63.2 170.2l.8 .8M63.2 170.2l-1.6 1.6M64 162.8h.1M64 165.5h.1"/>
<path d="M64 168.2h.1M64 171h.1M85.9 171h2.8M85.9 162.8h2.8M85.9 179.2h2.8M88.7 171h.1M88.7 162.8h.1M88.7 179.2h.1M91.4 172.9h.1M91.4 164.7h.1M91.4 160.8v3.9M91.4 169.1v3.8"/>
<path d="M91.4 177.3v3.8M91.4 171h5.5M91.4 162.8h5.5M91.4 179.2h5.5M92.2 170.2h.1M92.2 161.9h.1M92.2 178.4h.1M93.9 170.2h.1M93.9 161.9h.1M93.9 178.4h.1M93.9 168.5l-1.7 1.7M93.9 160.3l-1.7 1.6"/>
<path d="M93.9 176.7l-1.7 1.7M95.5 168.5l-1.6 1.7M95.5 160.3l-1.6 1.6M95.5 176.7l-1.6 1.7M96.9 171h.1M96.9 162.8h.1M96.9 179.2h.1M91.4 181.1h.1"/>
<circle cx="100.5" cy="39.3" r=".81"/>
<circle cx="100.5" cy="33.8" r=".81"/>
<circle cx="100.5" cy="31.1" r=".81"/>
<circle cx="100.5" cy="25.6" r=".81"/>
<circle cx="100.5" cy="22.8" r=".8"/>
<circle cx="107.1" cy="39.3" r=".81"/>
<circle cx="107.1" cy="33.8" r=".81"/>
<circle cx="107.1" cy="31.1" r=".81"/>
<circle cx="107.1" cy="25.6" r=".81"/>
<circle cx="107.1" cy="22.8" r=".8"/>
<circle cx="100.5" cy="42" r=".81"/>
<circle cx="107.1" cy="42" r=".81"/>
<circle cx="254.6" cy="116.1" r="1.35"/>
<circle cx="260.2" cy="118.9" r="1.34"/>
<circle cx="254.6" cy="121.6" r="1.35"/>
<circle cx="254.6" cy="127.1" r="1.35"/>
<circle cx="254.6" cy="138" r="1.35"/>
<circle cx="254.6" cy="132.6" r="1.34"/>
<circle cx="260.1" cy="135.3" r="1.35"/>
<circle cx="260.1" cy="129.8" r="1.35"/>
<circle cx="260.1" cy="124.3" r="1.35"/>
</g>
<path d="M114.8 33.7h6.1M115 25.2h6.2M114.8 41.9h6.1M88.7 118.7h4.3M88.7 127h4.3M88.7 135.2h4.3M88.7 159.9h4.3M88.7 143.4h4.3M88.7 151.6h4.3M88.7 168.1h4.3M88.7 176.3h4.3" fill="none" stroke="#000080" stroke-width=".2"/>
<g fill="#f00" stroke="#f00" stroke-width=".25">
<path d="M193.8 41.3v1.6l-.8-.8z" fill-rule="evenodd"/>
<path d="M210.2 123.6v1.6l-.8-.8z" fill-rule="evenodd"/>
<path d="M210.2 126.3v1.6l-.8-.8z" fill-rule="evenodd"/>
<path d="M186.6 120.8l.9 .8-.9 .8z" fill-rule="evenodd"/>
<path d="M186.6 118.1l.9 .8-.9 .8z" fill-rule="evenodd"/>
</g>
<g fill="#00f" stroke="#00f" stroke-width=".25">
<path d="M88.7 127.9l2.7 1.9-2.7 2z" fill-rule="evenodd"/>
<path d="M94.7 127.6l1.1-.5-.5 1.1z" fill-rule="evenodd"/>
<path d="M93.1 127.6l1.1-.5-.6 1.1z" fill-rule="evenodd"/>
<path d="M88.7 169.1l2.7 1.9-2.7 1.9z" fill-rule="evenodd"/>
<path d="M94.7 168.8l1.1-.6-.5 1.1z" fill-rule="evenodd"/>
<path d="M93.1 168.8l1.1-.6-.6 1.1z" fill-rule="evenodd"/>
<path d="M88.7 160.8l2.7 2-2.7 1.9z" fill-rule="evenodd"/>
<path d="M94.7 160.6l1.1-.6-.5 1.1z" fill-rule="evenodd"/>
<path d="M93.1 160.6l1.1-.6-.6 1.1z" fill-rule="evenodd"/>
<path d="M88.7 136.1l2.7 2-2.7 1.9z" fill-rule="evenodd"/>
<path d="M94.7 135.9l1.1-.6-.5 1.1z" fill-rule="evenodd"/>
<path d="M93.1 135.9l1.1-.6-.6 1.1z" fill-rule="evenodd"/>
<path d="M88.7 119.7l2.7 1.9-2.7 1.9z" fill-rule="evenodd"/>
<path d="M94.7 119.4l1.1-.5-.5 1.1z" fill-rule="evenodd"/>
<path d="M93.1 119.4l1.1-.5-.6 1.1z" fill-rule="evenodd"/>
<path d="M88.7 144.4l2.7 1.9-2.7 1.9z" fill-rule="evenodd"/>
<path d="M94.7 144.1l1.1-.5-.5 1.1z" fill-rule="evenodd"/>
<path d="M93.1 144.1l1.1-.5-.6 1.1z" fill-rule="evenodd"/>
<path d="M88.7 177.3l2.7 1.9-2.7 1.9z" fill-rule="evenodd"/>
<path d="M94.7 177l1.1-.5-.5 1.1z" fill-rule="evenodd"/>
<path d="M93.1 177l1.1-.5-.6 1.1z" fill-rule="evenodd"/>
<path d="M88.7 152.6l2.7 1.9-2.7 2z" fill-rule="evenodd"/>
<path d="M94.7 152.4l1.1-.6-.5 1.1z" fill-rule="evenodd"/>
<path d="M93.1 152.4l1.1-.6-.6 1.1z" fill-rule="evenodd"/>
</g>
<g fill="none" stroke="#804000" stroke-width=".2">
<path d="M41.3 41.3l1.6 1.6M42.9 41.3l-1.7 1.6M66 41.3l1.6 1.6M67.6 41.3l-1.7 1.6M79.7 52.2l1.6 1.7M81.3 52.2l-1.7 1.7M79.7 76.9l1.6 1.7M81.3 76.9l-1.7 1.7M178.4 118.1l1.7 1.6M180 118.1l-1.6 1.6M216.8 118.1l1.7 1.6M218.4 118.1l-1.6 1.6"/>
<path d="M241.5 115.3l1.7 1.7M241.5 118.1l1.7 1.6M243.1 115.3l-1.6 1.7M243.1 118.1l-1.6 1.6M178.4 123.6l1.7 1.6M180 123.6l-1.6 1.6M216.8 123.6l1.7 1.6M218.4 123.6l-1.6 1.6M241.5 131.8l1.7 1.6M241.5 134.5l1.7 1.7M241.5 129l1.7 1.7M241.5 123.6l1.7 1.6"/>
<path d="M243.1 131.8l-1.6 1.6M243.1 134.5l-1.6 1.7M243.1 129l-1.6 1.7M243.1 123.6l-1.6 1.6"/>
</g>
<g font-size="3.6">
<text x="218.7" y="183.3">EP4CE6 Starter Board</text>
<text x="214.3" y="191.6">LED,Button,RS232,EEPROM</text>
</g>
<g font-size="2.5">
<text x="109.6" y="16.9">+3.3V</text>
<text x="175.9" y="14.1">+3.3V</text>
<text x="214.6" y="16.9">+3.3V</text>
<text x="145.8" y="19.6">+3.3V</text>
<text x="47" y="36">3</text>
<text x="47" y="33.2">4</text>
<text x="60.4" y="33.2">5</text>
<text x="60.4" y="36">6</text>
<text x="200.6" y="33.3">+3.3V</text>
<text x="47" y="41.5">1</text>
<text x="47" y="38.7">2</text>
<text x="60.4" y="38.7">7</text>
<text x="60.4" y="41.5">8</text>
<text x="167.7" y="38.7">1</text>
<text x="167.7" y="41.5">2</text>
<text x="194.9" y="41.5">7</text>
<text x="194.9" y="38.7">8</text>
<text x="167.7" y="44.2">3</text>
<text x="167.7" y="46.9">4</text>
<text x="194.9" y="46.9">5</text>
<text x="194.9" y="44.2">6</text>
<text x="79.9" y="59.4" transform="rotate(-90 79.9 59.4)">1</text>
<text x="82.6" y="59.4" transform="rotate(-90 82.6 59.4)">2</text>
<text x="85.3" y="59.4" transform="rotate(-90 85.3 59.4)">3</text>
<text x="88.1" y="59.4" transform="rotate(-90 88.1 59.4)">4</text>
<text x="79.9" y="72.8" transform="rotate(-90 79.9 72.8)">8</text>
<text x="82.6" y="72.8" transform="rotate(-90 82.6 72.8)">7</text>
<text x="85.3" y="72.8" transform="rotate(-90 85.3 72.8)">6</text>
<text x="88.1" y="72.8" transform="rotate(-90 88.1 72.8)">5</text>
<text x="184.2" y="107.3">1</text>
<text x="211.3" y="107.3">16</text>
<text x="216" y="103">+3.3V</text>
<text x="247" y="109.3">D-Sub9(FEMALE )</text>
<text x="182.8" y="118.3">11</text>
<text x="184.2" y="115.5">3</text>
<text x="211.3" y="118.3">14</text>
<text x="247.3" y="115.5">1</text>
<text x="247.3" y="118.3">6</text>
<text x="182.8" y="121">10</text>
<text x="182.8" y="123.8">12</text>
<text x="211.3" y="121">7</text>
<text x="211.3" y="123.8">13</text>
<text x="247.3" y="121">2</text>
<text x="247.3" y="123.8">7</text>
<text x="52.5" y="129.2">1</text>
<text x="52.5" y="132">2</text>
<text x="65.9" y="132">7</text>
<text x="65.9" y="129.2">8</text>
<text x="184.2" y="129.2">4</text>
<text x="184.2" y="126.5">9</text>
<text x="211.3" y="126.5">8</text>
<text x="247.3" y="132">4</text>
<text x="247.3" y="126.5">3</text>
<text x="247.3" y="129.2">8</text>
<text x="52.5" y="134.7">3</text>
<text x="52.5" y="137.5">4</text>
<text x="65.9" y="137.5">5</text>
<text x="65.9" y="134.7">6</text>
<text x="184.2" y="137.5">5</text>
<text x="247.3" y="137.5">5</text>
<text x="247.3" y="134.7">9</text>
<text x="184.2" y="140.2">2</text>
<text x="184.2" y="143">6</text>
<text x="211.3" y="143">15</text>
<text x="252.7" y="148.3" transform="rotate(-90 252.7 148.3)">10</text>
<text x="260.9" y="148.3" transform="rotate(-90 260.9 148.3)">11</text>
<text x="52.5" y="162.2">1</text>
<text x="52.5" y="164.9">2</text>
<text x="52.5" y="167.6">3</text>
<text x="65.9" y="167.6">6</text>
<text x="65.9" y="164.9">7</text>
<text x="65.9" y="162.2">8</text>
<text x="52.5" y="170.4">4</text>
<text x="65.9" y="170.4">5</text>
<text x="226.9" y="179">PROJECT NAME</text>
<text x="224.2" y="187.2">TITLE:SCHEMATIC</text>
<text x="205.3" y="195.7">SIZE</text>
<text x="213.8" y="195.7">REV</text>
<text x="250.3" y="195.7">DATE</text>
<text x="206.9" y="199.9">A</text>
<text x="214.6" y="199.9">A-2</text>
<text x="223.6" y="199.9">5</text>
<text x="226.9" y="199.9">OF</text>
<text x="232.5" y="199.9">10</text>
<text x="242.3" y="199.6">Thursday,Feb 6,2014</text>
</g>
<g font-size="2.5" fill="#000080">
<text x="183.6" y="23.5">C62</text>
<text x="115" y="24.8">BTN1</text>
<text x="183.6" y="26.8">0.1uF</text>
<text x="51.9" y="30.3">RN1</text>
<text x="114.8" y="33.3">BTN2</text>
<text x="151.3" y="30.3">R47</text>
<text x="151.3" y="33.6">0R</text>
<text x="214.3" y="33.1">R14</text>
<text x="225.3" y="33.1">R15</text>
<text x="114.8" y="41.6">BTN3</text>
<text x="171" y="36.1">U9</text>
<text x="214.3" y="36.4">2K</text>
<text x="225.3" y="36.4">2K</text>
<text x="51.4" y="47">100R</text>
<text x="151.3" y="46.8">R48</text>
<text x="151.3" y="50.1">4.7K</text>
<text x="171" y="52.5">AT24C02</text>
<text x="94.2" y="64.6">RN2</text>
<text x="94.2" y="68.5">10K</text>
<text x="187.5" y="104.6">U10</text>
<text x="224.7" y="104.6">C63</text>
<text x="254.4" y="105.7">J4</text>
<text x="169.6" y="111.5">C64</text>
<text x="224.5" y="112.9">0.1uF</text>
<text x="88.7" y="118.4">LD1</text>
<text x="169.6" y="114.3">0.1uF</text>
<text x="57.4" y="126.1">RN3</text>
<text x="88.7" y="126.6">LD2</text>
<text x="88.7" y="134.8">LD3</text>
<text x="169.6" y="133.5">C65</text>
<text x="169.6" y="136.2">0.1uF</text>
<text x="57.1" y="143.3">510R</text>
<text x="88.7" y="143">LD4</text>
<text x="153.2" y="149.9">C66</text>
<text x="177.8" y="149.9">C67</text>
<text x="187.5" y="148.5">MAX3232</text>
<text x="88.7" y="151.3">LD5</text>
<text x="153.2" y="152.7">0.1uF</text>
<text x="177.8" y="152.7">0.1uF</text>
<text x="57.4" y="159">RN4</text>
<text x="88.7" y="159.5">LD6</text>
<text x="88.7" y="167.8">LD7</text>
<text x="56.9" y="176.2">510R</text>
<text x="88.7" y="176">LD8</text>
</g>
<g font-size="2.5" fill="#f00">
<text x="24" y="34.7">BTN1</text>
<text x="24" y="37.5">BTN2</text>
<text x="24" y="40.2">BTN3</text>
<text x="244.2" y="45.9">I2C_SCL</text>
<text x="244.2" y="48.4">I2C_SDA</text>
<text x="23.7" y="130.7">SSEG_CA</text>
<text x="142.7" y="128">UART_RXD</text>
<text x="23.7" y="133.5">SSEG_CB</text>
<text x="23.7" y="136.2">SSEG_CC</text>
<text x="23.7" y="138.9">SSEG_CD</text>
</g>
<text font-size="2.5" fill="#f0f" x="142.2" y="31.8">DNI</text>
<g font-size="2.5" fill="#004080">
<text x="172.3" y="40.5">A0</text>
<text x="186.4" y="40.5">VCC</text>
<text x="172.3" y="43.2">A1</text>
<text x="172.3" y="45.9">A2</text>
<text x="186.8" y="45.9">SCL</text>
<text x="187.5" y="43.2">WP</text>
<text x="172.3" y="48.7">GND</text>
<text x="186.5" y="48.7">SDA</text>
<text x="188.8" y="109.1">C1+</text>
<text x="202.8" y="109.1">VCC</text>
<text x="188.8" y="117.3">C1-</text>
<text x="188.8" y="122.8">T2IN</text>
<text x="188.8" y="120">T1IN</text>
<text x="188.8" y="125.5">R1OUT</text>
<text x="199.9" y="120">T1OUT</text>
<text x="199.9" y="122.8">T2OUT</text>
<text x="202.5" y="125.5">R1IN</text>
<text x="188.8" y="131">C2+</text>
<text x="188.8" y="128.2">R2OUT</text>
<text x="202.5" y="128.2">R2IN</text>
<text x="188.8" y="139.2">C2-</text>
<text x="188.8" y="141.9">V+</text>
<text x="188.8" y="144.7">V-</text>
<text x="202.6" y="144.7">GND</text>
</g>
<g font-size="2.5" fill="#00f">
<text x="164.1" y="56.9">A2-A1-A0 is set default to 000</text>
<text x="220.4" y="170.5">Connect to a USB &lt;-&gt; RS232 converter</text>
<text x="220.4" y="173">cable</text>
<text x="228.4" y="173">directly.</text>
</g>
<text font-size="2.4" x="224.5" y="195.7">SHEET</text>
<g font-size="2.3" fill="#00f">
<text x="13.8" y="34.6">(P25)</text>
<text x="13.8" y="39.8">(P23)</text>
<text x="13.8" y="37.3">(P24)</text>
<text x="256.3" y="45.8">(P110)</text>
<text x="256.3" y="48.3">(P111)</text>
<text x="133.7" y="122.4">(P135) UART_TXD</text>
<text x="15.5" y="130.6">(P7)</text>
<text x="133.7" y="127.8">(P89)</text>
<text x="15.5" y="133.3">(P3)</text>
<text x="15.5" y="136.1">(P2)</text>
<text x="15.5" y="138.9">(P1)</text>
<text x="16" y="163.5">(P144)SSEG_CE</text>
<text x="16" y="166.3">(P143)SSEG_CF</text>
<text x="16" y="169">(P142)SSEG_CG</text>
<text x="16" y="171.7">(P141)SSEG_DP</text>
</g>
<g font-size="2">
<text x="35.2" y="8.5">5</text>
<text x="87.3" y="8.5">4</text>
<text x="139.4" y="8.5">3</text>
<text x="191.5" y="8.5">2</text>
<text x="243.6" y="8.5">1</text>
<text x="7.1" y="30.1">E</text>
<text x="270.5" y="30.1">E</text>
<text x="7.1" y="68.5">D</text>
<text x="270.5" y="68.5">D</text>
<text x="7.1" y="106.9">C</text>
<text x="270.5" y="106.9">C</text>
<text x="7.1" y="145.3">B</text>
<text x="270.5" y="145.3">B</text>
<text x="7.1" y="183.7">A</text>
<text x="270.5" y="183.7">A</text>
<text x="35.2" y="203.2">5</text>
<text x="87.3" y="203.2">4</text>
<text x="139.4" y="203.2">3</text>
<text x="191.5" y="203.2">2</text>
<text x="243.6" y="203.2">1</text>
</g>
</svg>
